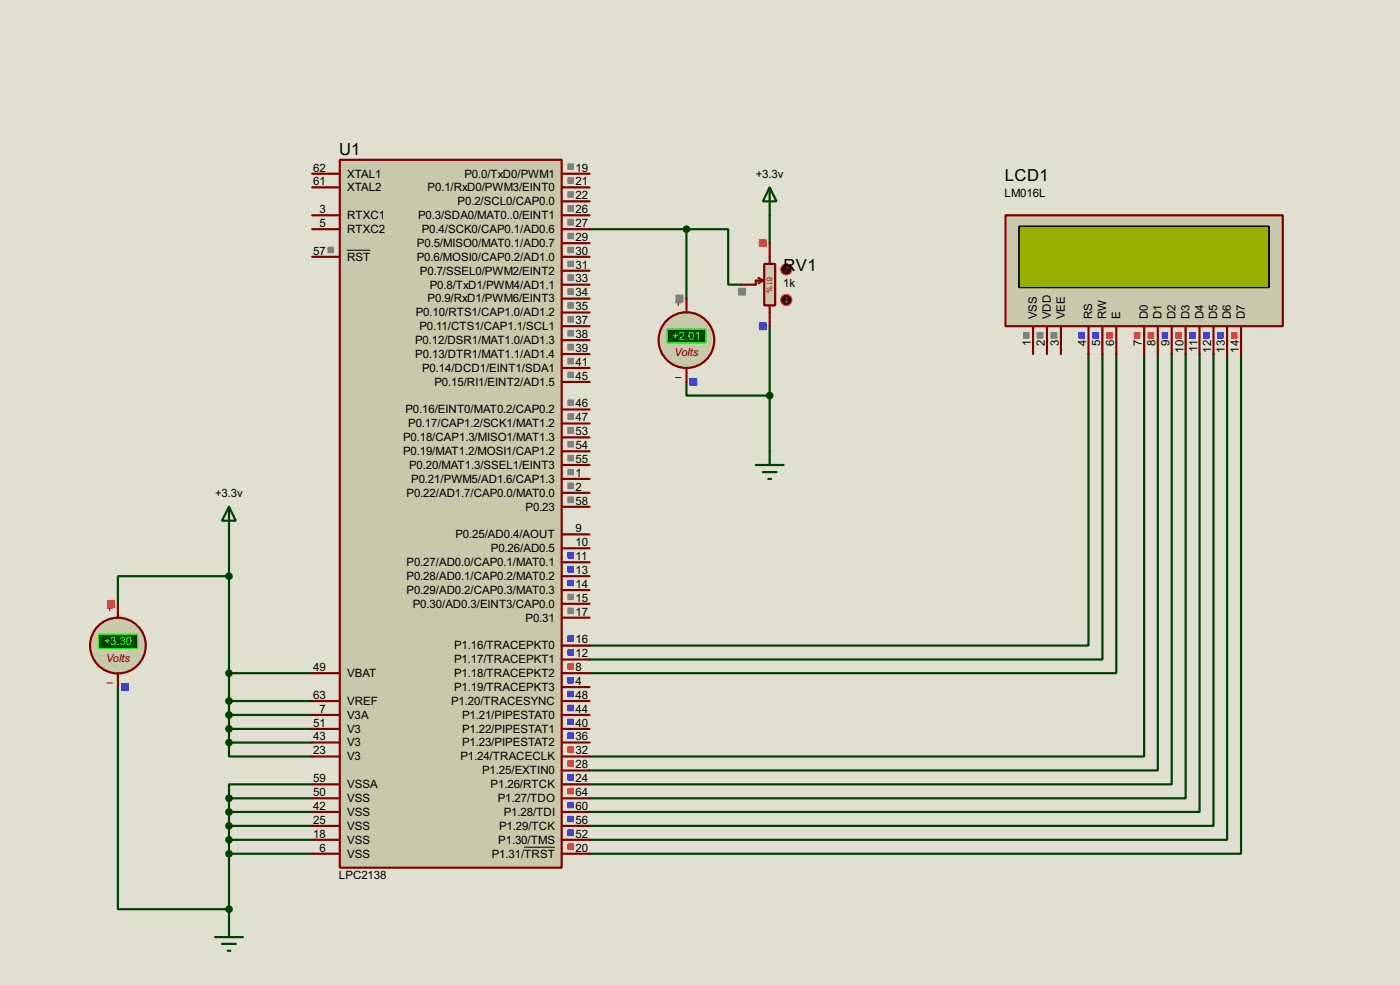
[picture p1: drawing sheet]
<svg xmlns="http://www.w3.org/2000/svg" width="256mm" height="180mm" viewBox="0 0 256 180" stroke-linecap="round" stroke-linejoin="round" font-family="sans-serif">
<path d="M0 0h256.5v180.3h-256.5z" fill="#e0e0d0"/>
<g fill="none" stroke="#004000" stroke-width=".4">
<path d="M141 39.4v5.1M108 42h17.8M125.8 42h7.6v10.1h2.5M125.8 42v12.7M141 59.7v22.9M125.8 69.9v2.5h15.2M199.4 64.8v53.4h-91.4M202 64.8v55.9h-94M204.5 64.8v58.4h-96.5M209.6 64.8v73.7h-101.6M212.1 64.8v76.2h-104.1M214.7 64.8v78.8h-106.7"/>
<path d="M217.2 64.8v81.3h-109.2M219.8 64.8v83.8h-111.8M222.3 64.8v86.4h-114.3M224.8 64.8v88.9h-116.8M227.4 64.8v91.5h-119.4M42 97.8v38.1M42 105.5h-20.4v5M21.6 125.8v40.6h20.4M42 135.9v2.6h15.2M42 135.9h15.2M42 133.4h15.2M42 130.9h15.2"/>
<path d="M42 128.3h15.2M42 123.2h15.2M42 146.1v22.9M42 146.1h15.2M42 148.6h15.2M42 151.2h15.2M42 153.7h15.2M42 156.3h15.2M57.2 143.6h-15.2v2.5"/>
</g>
<path d="M62.3 29.3h40.6v129.5h-40.6z" fill="#c8c8aa" stroke="#800000" stroke-width=".4"/>
<g fill="none" stroke="#800000" stroke-width=".4">
<path d="M57.2 31.8h5.1M57.2 34.3h5.1M57.2 39.4h5.1M102.9 31.8h5.1M102.9 34.3h5.1M102.9 36.9h5.1M102.9 39.4h5.1M57.2 42h5.1M57.2 47h5.1M102.9 42h5.1M102.9 44.5h5.1M102.9 47h5.1"/>
<path d="M102.9 49.6h5.1M102.9 52.1h5.1M102.9 54.7h5.1M102.9 57.2h5.1M102.9 59.7h5.1M102.9 62.3h5.1M102.9 64.8h5.1M102.9 67.4h5.1M102.9 69.9h5.1M102.9 75h5.1M102.9 77.5h5.1M102.9 80.1h5.1"/>
<path d="M102.9 82.6h5.1M102.9 85.1h5.1M102.9 87.7h5.1M102.9 90.2h5.1M102.9 92.8h5.1M102.9 97.8h5.1M102.9 102.9h5.1M102.9 105.5h5.1M102.9 108h5.1M102.9 110.5h5.1M102.9 118.2h5.1M102.9 113.1h5.1"/>
<path d="M102.9 100.4h5.1M57.2 138.5h5.1M57.2 128.3h5.1M57.2 123.2h5.1M57.2 130.9h5.1M57.2 133.4h5.1M57.2 135.9h5.1M102.9 138.5h5.1M102.9 128.3h5.1M102.9 120.7h5.1M102.9 123.2h5.1M102.9 125.8h5.1"/>
<path d="M102.9 130.9h5.1M102.9 133.4h5.1M102.9 135.9h5.1M57.2 156.3h5.1M57.2 143.6h5.1M57.2 146.1h5.1M57.2 148.6h5.1M57.2 151.2h5.1M57.2 153.7h5.1M102.9 156.3h5.1M102.9 143.6h5.1M102.9 141h5.1"/>
<path d="M102.9 146.1h5.1M102.9 148.6h5.1M102.9 151.2h5.1M102.9 153.7h5.1"/>
</g>
<path d="M63.6 45.8h4.3M96 155.1h5.7" fill="none" stroke="#000" stroke-width=".18"/>
<g fill="none" stroke="#808080" stroke-width=".18">
<path d="M104.1 30h1M104.1 30.1h1M104.1 30.2h1M104.1 30.3h1M104.1 30.4h1M104.1 30.5h1M104.1 30.6h1M104.1 30.7h1M104.1 30.8h1M104.1 30.9h1M104.1 31h1M104.1 32.6h1"/>
<path d="M104.1 32.7h1M104.1 32.8h1M104.1 32.9h1M104.1 33h1M104.1 33.1h1M104.1 33.2h1M104.1 33.3h1M104.1 33.4h1M104.1 33.5h1M104.1 33.6h1M104.1 35.1h1M104.1 35.2h1"/>
<path d="M104.1 35.3h1M104.1 35.4h1M104.1 35.5h1M104.1 35.6h1M104.1 35.7h1M104.1 35.8h1M104.1 35.9h1M104.1 36h1M104.1 36.1h1M104.1 37.6h1M104.1 37.7h1M104.1 37.8h1"/>
<path d="M104.1 37.9h1M104.1 38h1M104.1 38.1h1M104.1 38.2h1M104.1 38.3h1M104.1 38.4h1M104.1 38.5h1M104.1 38.6h1M104.1 38.7h1M60.1 45.3h1M60.1 45.4h1M60.1 45.5h1"/>
<path d="M60.1 45.6h1M60.1 45.7h1M60.1 45.8h1M60.1 45.9h1M60.1 46h1M60.1 46.1h1M60.1 46.2h1M60.1 46.3h1M104.1 40.2h1M104.1 40.3h1M104.1 40.4h1M104.1 40.5h1"/>
<path d="M104.1 40.6h1M104.1 40.7h1M104.1 40.8h1M104.1 40.9h1M104.1 41h1M104.1 41.1h1M104.1 41.2h1M104.1 42.7h1M104.1 42.8h1M104.1 42.9h1M104.1 43h1M104.1 43.1h1"/>
<path d="M104.1 43.2h1M104.1 43.3h1M104.1 43.4h1M104.1 43.5h1M104.1 43.6h1M104.1 43.7h1M104.1 45.3h1M104.1 45.4h1M104.1 45.5h1M104.1 45.6h1M104.1 45.7h1M104.1 45.8h1"/>
<path d="M104.1 45.9h1M104.1 46h1M104.1 46.1h1M104.1 46.2h1M104.1 46.3h1M104.1 47.8h1M104.1 47.9h1M104.1 48h1M104.1 48.1h1M104.1 48.2h1M104.1 48.3h1M104.1 48.4h1"/>
<path d="M104.1 48.5h1M104.1 48.6h1M104.1 48.7h1M104.1 48.8h1M104.1 50.3h1M104.1 50.4h1M104.1 50.5h1M104.1 50.6h1M104.1 50.7h1M104.1 50.8h1M104.1 50.9h1M104.1 51h1"/>
<path d="M104.1 51.1h1M104.1 51.2h1M104.1 51.3h1M104.1 51.4h1M104.1 52.9h1M104.1 53h1M104.1 53.1h1M104.1 53.2h1M104.1 53.3h1M104.1 53.4h1M104.1 53.5h1M104.1 53.6h1"/>
<path d="M104.1 53.7h1M104.1 53.8h1M104.1 53.9h1M104.1 55.4h1M104.1 55.5h1M104.1 55.6h1M104.1 55.7h1M104.1 55.8h1M104.1 55.9h1M104.1 56h1M104.1 56.1h1M104.1 56.2h1"/>
<path d="M104.1 56.3h1M104.1 56.4h1M104.1 58h1M104.1 58.1h1M104.1 58.2h1M104.1 58.3h1M104.1 58.4h1M104.1 58.5h1M104.1 58.6h1M104.1 58.7h1M104.1 58.8h1M104.1 58.9h1"/>
<path d="M104.1 59h1M104.1 60.5h1M104.1 60.6h1M104.1 60.7h1M104.1 60.8h1M104.1 60.9h1M104.1 61h1M104.1 61.1h1M104.1 61.2h1M104.1 61.3h1M104.1 61.4h1M104.1 61.5h1"/>
<path d="M104.1 63h1M104.1 63.1h1M104.1 63.2h1M104.1 63.3h1M104.1 63.4h1M104.1 63.5h1M104.1 63.6h1M104.1 63.7h1M104.1 63.8h1M104.1 63.9h1M104.1 64h1M104.1 64.1h1"/>
<path d="M104.1 65.6h1M104.1 65.7h1M104.1 65.8h1M104.1 65.9h1M104.1 66h1M104.1 66.1h1M104.1 66.2h1M104.1 66.3h1M104.1 66.4h1M104.1 66.5h1M104.1 66.6h1M104.1 68.1h1"/>
<path d="M104.1 68.2h1M104.1 68.3h1M104.1 68.4h1M104.1 68.5h1M104.1 68.6h1M104.1 68.7h1M104.1 68.8h1M104.1 68.9h1M104.1 69h1M104.1 69.1h1M104.1 73.2h1M104.1 73.3h1"/>
<path d="M104.1 73.4h1M104.1 73.5h1M104.1 73.6h1M104.1 73.7h1M104.1 73.8h1M104.1 73.9h1M104.1 74h1M104.1 74.1h1M104.1 74.2h1M104.1 75.7h1M104.1 75.8h1M104.1 75.9h1"/>
<path d="M104.1 76h1M104.1 76.1h1M104.1 76.2h1M104.1 76.3h1M104.1 76.4h1M104.1 76.5h1M104.1 76.6h1M104.1 76.7h1M104.1 76.8h1M104.1 78.3h1M104.1 78.4h1M104.1 78.5h1"/>
<path d="M104.1 78.6h1M104.1 78.7h1M104.1 78.8h1M104.1 78.9h1M104.1 79h1M104.1 79.1h1M104.1 79.2h1M104.1 79.3h1M104.1 80.8h1M104.1 80.9h1M104.1 81h1M104.1 81.1h1"/>
<path d="M104.1 81.2h1M104.1 81.3h1M104.1 81.4h1M104.1 81.5h1M104.1 81.6h1M104.1 81.7h1M104.1 81.8h1M104.1 83.4h1M104.1 83.5h1M104.1 83.6h1M104.1 83.7h1M104.1 83.8h1"/>
<path d="M104.1 83.9h1M104.1 84h1M104.1 84.1h1M104.1 84.2h1M104.1 84.3h1M104.1 84.4h1M104.1 85.9h1M104.1 86h1M104.1 86.1h1M104.1 86.2h1M104.1 86.3h1M104.1 86.4h1"/>
<path d="M104.1 86.5h1M104.1 86.6h1M104.1 86.7h1M104.1 86.8h1M104.1 86.9h1M104.1 88.4h1M104.1 88.5h1M104.1 88.6h1M104.1 88.7h1M104.1 88.8h1M104.1 88.9h1M104.1 89h1"/>
<path d="M104.1 89.1h1M104.1 89.2h1M104.1 89.3h1M104.1 89.4h1M104.1 89.5h1M104.1 91h1M104.1 91.1h1M104.1 91.2h1M104.1 91.3h1M104.1 91.4h1M104.1 91.5h1M104.1 91.6h1"/>
<path d="M104.1 91.7h1M104.1 91.8h1M104.1 91.9h1M104.1 92h1M104.1 108.8h1M104.1 108.9h1M104.1 109h1M104.1 109.1h1M104.1 109.2h1M104.1 109.3h1M104.1 109.4h1M104.1 109.5h1"/>
<path d="M104.1 109.6h1M104.1 109.7h1M104.1 109.8h1M104.1 111.3h1M104.1 111.4h1M104.1 111.5h1M104.1 111.6h1M104.1 111.7h1M104.1 111.8h1M104.1 111.9h1M104.1 112h1M104.1 112.1h1"/>
<path d="M104.1 112.2h1M104.1 112.3h1"/>
</g>
<g fill="none" stroke="#4040ff" stroke-width=".18">
<path d="M104.1 101.1h1M104.1 101.2h1M104.1 101.3h1M104.1 101.4h1M104.1 101.5h1M104.1 101.6h1M104.1 101.7h1M104.1 101.8h1M104.1 101.9h1M104.1 102h1M104.1 102.1h1M104.1 102.2h1"/>
<path d="M104.1 103.7h1M104.1 103.8h1M104.1 103.9h1M104.1 104h1M104.1 104.1h1M104.1 104.2h1M104.1 104.3h1M104.1 104.4h1M104.1 104.5h1M104.1 104.6h1M104.1 104.7h1M104.1 106.2h1"/>
<path d="M104.1 106.3h1M104.1 106.4h1M104.1 106.5h1M104.1 106.6h1M104.1 106.7h1M104.1 106.8h1M104.1 106.9h1M104.1 107h1M104.1 107.1h1M104.1 107.2h1M104.1 116.4h1M104.1 116.5h1"/>
<path d="M104.1 116.6h1M104.1 116.7h1M104.1 116.8h1M104.1 116.9h1M104.1 117h1M104.1 117.1h1M104.1 117.2h1M104.1 117.3h1M104.1 117.4h1M104.1 118.9h1M104.1 119h1M104.1 119.1h1"/>
<path d="M104.1 119.2h1M104.1 119.3h1M104.1 119.4h1M104.1 119.5h1M104.1 119.6h1M104.1 119.7h1M104.1 119.8h1M104.1 119.9h1M104.1 124h1M104.1 124.1h1M104.1 124.2h1M104.1 124.3h1"/>
<path d="M104.1 124.4h1M104.1 124.5h1M104.1 124.6h1M104.1 124.7h1M104.1 124.8h1M104.1 124.9h1M104.1 125h1M104.1 126.5h1M104.1 126.6h1M104.1 126.7h1M104.1 126.8h1M104.1 126.9h1"/>
<path d="M104.1 127h1M104.1 127.1h1M104.1 127.2h1M104.1 127.3h1M104.1 127.4h1M104.1 127.5h1M104.1 127.6h1M104.1 129.1h1M104.1 129.2h1M104.1 129.3h1M104.1 129.4h1M104.1 129.5h1"/>
<path d="M104.1 129.6h1M104.1 129.7h1M104.1 129.8h1M104.1 129.9h1M104.1 130h1M104.1 130.1h1M104.1 131.6h1M104.1 131.7h1M104.1 131.8h1M104.1 131.9h1M104.1 132h1M104.1 132.1h1"/>
<path d="M104.1 132.2h1M104.1 132.3h1M104.1 132.4h1M104.1 132.5h1M104.1 132.6h1M104.1 134.2h1M104.1 134.3h1M104.1 134.4h1M104.1 134.5h1M104.1 134.6h1M104.1 134.7h1M104.1 134.8h1"/>
<path d="M104.1 134.9h1M104.1 135h1M104.1 135.1h1M104.1 135.2h1M104.1 141.8h1M104.1 141.9h1M104.1 142h1M104.1 142.1h1M104.1 142.2h1M104.1 142.3h1M104.1 142.4h1M104.1 142.5h1"/>
<path d="M104.1 142.6h1M104.1 142.7h1M104.1 142.8h1M104.1 146.9h1M104.1 147h1M104.1 147.1h1M104.1 147.2h1M104.1 147.3h1M104.1 147.4h1M104.1 147.5h1M104.1 147.6h1M104.1 147.7h1"/>
<path d="M104.1 147.8h1M104.1 147.9h1M104.1 149.4h1M104.1 149.5h1M104.1 149.6h1M104.1 149.7h1M104.1 149.8h1M104.1 149.9h1M104.1 150h1M104.1 150.1h1M104.1 150.2h1M104.1 150.3h1"/>
<path d="M104.1 150.4h1M104.1 151.9h1M104.1 152h1M104.1 152.1h1M104.1 152.2h1M104.1 152.3h1M104.1 152.4h1M104.1 152.5h1M104.1 152.6h1M104.1 152.7h1M104.1 152.8h1M104.1 152.9h1"/>
<path d="M104.1 153h1"/>
</g>
<g fill="none" stroke="#ff4040" stroke-width=".18">
<path d="M104.1 121.5h1M104.1 121.6h1M104.1 121.7h1M104.1 121.8h1M104.1 121.9h1M104.1 122h1M104.1 122.1h1M104.1 122.2h1M104.1 122.3h1M104.1 122.4h1M104.1 122.5h1M104.1 136.7h1"/>
<path d="M104.1 136.8h1M104.1 136.9h1M104.1 137h1M104.1 137.1h1M104.1 137.2h1M104.1 137.3h1M104.1 137.4h1M104.1 137.5h1M104.1 137.6h1M104.1 137.7h1M104.1 139.2h1M104.1 139.3h1"/>
<path d="M104.1 139.4h1M104.1 139.5h1M104.1 139.6h1M104.1 139.7h1M104.1 139.8h1M104.1 139.9h1M104.1 140h1M104.1 140.1h1M104.1 140.2h1M104.1 140.3h1M104.1 144.3h1M104.1 144.4h1"/>
<path d="M104.1 144.5h1M104.1 144.6h1M104.1 144.7h1M104.1 144.8h1M104.1 144.9h1M104.1 145h1M104.1 145.1h1M104.1 145.2h1M104.1 145.3h1M104.1 154.5h1M104.1 154.6h1M104.1 154.7h1"/>
<path d="M104.1 154.8h1M104.1 154.9h1M104.1 155h1M104.1 155.1h1M104.1 155.2h1M104.1 155.3h1M104.1 155.4h1M104.1 155.5h1"/>
</g>
<path d="M140 48.3h2v7.6h-2z" fill="#c8c8aa" stroke="#800000" stroke-width=".4"/>
<path d="M139 50.9l.8 .5M139.8 51.4l-.8 .5M139.8 51.4h-1.3v.7h-2.6M141 44.5v3.8M141 55.9v3.8" fill="none" stroke="#800000" stroke-width=".4"/>
<circle cx="144" cy="49.3" r="1" fill="#400000" stroke="#f00" stroke-width=".2"/>
<path d="M144.1 48.8l.2 .3M144.1 48.8l-.3 .3M144.1 48.8v1" fill="none" stroke="#f00" stroke-width=".2"/>
<circle cx="144" cy="54.9" r="1" fill="#400000" stroke="#f00" stroke-width=".2"/>
<path d="M143.8 55.2l.3 .2M144.1 54.4v1M144.3 55.2l-.2 .2" fill="none" stroke="#f00" stroke-width=".2"/>
<g fill="none" stroke="#4040ff" stroke-width=".18">
<path d="M139.1 59.1h1.3M139.1 59.2h1.3M139.1 59.3h1.3M139.1 59.4h1.3M139.1 59.5h1.3M139.1 59.6h1.3M139.1 59.7h1.3M139.1 59.8h1.3M139.1 59.9h1.3M139.1 60h1.3M139.1 60.1h1.3M139.1 60.2h1.3"/>
<path d="M139.1 60.3h1.3M139.1 60.4h1.3"/>
</g>
<g fill="none" stroke="#ff4040" stroke-width=".18">
<path d="M139.1 43.9h1.3M139.1 44h1.3M139.1 44.1h1.3M139.1 44.2h1.3M139.1 44.3h1.3M139.1 44.4h1.3M139.1 44.5h1.3M139.1 44.6h1.3M139.1 44.7h1.3M139.1 44.8h1.3M139.1 44.9h1.3M139.1 45h1.3"/>
<path d="M139.1 45.1h1.3"/>
</g>
<g fill="none" stroke="#808080" stroke-width=".18">
<path d="M135.3 52.8h1.3M135.3 52.9h1.3M135.3 53h1.3M135.3 53.1h1.3M135.3 53.2h1.3M135.3 53.3h1.3M135.3 53.4h1.3M135.3 53.5h1.3M135.3 53.6h1.3M135.3 53.7h1.3M135.3 53.8h1.3M135.3 53.9h1.3"/>
<path d="M135.3 54h1.3"/>
</g>
<circle cx="125.7" cy="62.3" r="5.1" fill="#c8c8aa" stroke="#800000" stroke-width=".4"/>
<path d="M123.8 55.4h1M124.3 54.9v1M123.8 69.1h1" fill="none" stroke="#800000" stroke-width=".18"/>
<path d="M122.2 60.3h7.1v2.5h-7.1z" fill="#004000" stroke="#0f0" stroke-width=".2"/>
<path d="M125.8 54.7v2.5M125.8 67.4v2.5" fill="none" stroke="#800000" stroke-width=".4"/>
<g fill="none" stroke="#4040ff" stroke-width=".18">
<path d="M126.4 69.3h1.3M126.4 69.4h1.3M126.4 69.5h1.3M126.4 69.6h1.3M126.4 69.7h1.3M126.4 69.8h1.3M126.4 69.9h1.3M126.4 70h1.3M126.4 70.1h1.3M126.4 70.2h1.3M126.4 70.3h1.3M126.4 70.4h1.3"/>
<path d="M126.4 70.5h1.3"/>
</g>
<g fill="none" stroke="#808080" stroke-width=".18">
<path d="M123.9 54h1.2M123.9 54.1h1.2M123.9 54.2h1.2M123.9 54.3h1.2M123.9 54.4h1.2M123.9 54.5h1.2M123.9 54.6h1.2M123.9 54.7h1.2M123.9 54.8h1.2M123.9 54.9h1.2M123.9 55h1.2M123.9 55.1h1.2"/>
<path d="M123.9 55.2h1.2M123.9 55.3h1.2"/>
</g>
<g fill="#004000" stroke="#004000" stroke-width=".4">
<circle cx="125.7" cy="42" r=".5"/>
<circle cx="141" cy="72.4" r=".5"/>
<circle cx="41.9" cy="135.9" r=".5"/>
<circle cx="41.9" cy="133.4" r=".5"/>
<circle cx="41.9" cy="130.9" r=".5"/>
<circle cx="41.9" cy="128.3" r=".5"/>
<circle cx="41.9" cy="123.2" r=".5"/>
<circle cx="41.9" cy="146.1" r=".5"/>
<circle cx="41.9" cy="148.6" r=".5"/>
<circle cx="41.9" cy="151.2" r=".5"/>
<circle cx="41.9" cy="153.7" r=".5"/>
<circle cx="41.9" cy="156.3" r=".5"/>
</g>
<path d="M141 34.3l1.3 2.6h-2.5zM141 34.3v5.1M42 92.8l1.2 2.5h-2.5zM42 92.8v5M138.5 85.1h5.1M139.8 86.4h2.5M140.8 87.7h.5M141 82.6v2.5M39.4 171.5h5.1M40.7 172.8h2.5M41.7 174h.5M42 169v2.5" fill="none" stroke="#004000" stroke-width=".4"/>
<circle cx="21.6" cy="118.2" r="5.1" fill="#c8c8aa" stroke="#800000" stroke-width=".4"/>
<path d="M19.6 111.3h1M20.1 110.8v1M19.6 125h1" fill="none" stroke="#800000" stroke-width=".18"/>
<path d="M18.1 116.1h7.1v2.6h-7.1z" fill="#004000" stroke="#0f0" stroke-width=".2"/>
<path d="M21.6 110.5v2.6M21.6 123.2v2.6" fill="none" stroke="#800000" stroke-width=".4"/>
<g fill="none" stroke="#4040ff" stroke-width=".18">
<path d="M22.3 125.1h1.2M22.3 125.2h1.2M22.3 125.3h1.2M22.3 125.4h1.2M22.3 125.5h1.2M22.3 125.6h1.2M22.3 125.7h1.2M22.3 125.8h1.2M22.3 125.9h1.2M22.3 126h1.2M22.3 126.1h1.2M22.3 126.2h1.2"/>
<path d="M22.3 126.3h1.2M22.3 126.4h1.2"/>
</g>
<g fill="none" stroke="#ff4040" stroke-width=".18">
<path d="M19.7 109.9h1.3M19.7 110h1.3M19.7 110.1h1.3M19.7 110.2h1.3M19.7 110.3h1.3M19.7 110.4h1.3M19.7 110.5h1.3M19.7 110.6h1.3M19.7 110.7h1.3M19.7 110.8h1.3M19.7 110.9h1.3M19.7 111h1.3"/>
<path d="M19.7 111.1h1.3M19.7 111.2h1.3"/>
</g>
<g fill="#004000" stroke="#004000" stroke-width=".4">
<circle cx="41.9" cy="105.5" r=".5"/>
<circle cx="41.9" cy="166.4" r=".5"/>
</g>
<path d="M184.2 39.4h50.8v20.3h-50.8z" fill="#c8c8aa" stroke="#800000" stroke-width=".4"/>
<path d="M186.7 41.5h45.8v11.1h-45.8z" fill="#324600" stroke="#000" stroke-width=".25"/>
<path d="M186.7 41.5h45.8v11.1h-45.8z" fill="#96af00" stroke="#000" stroke-width=".25"/>
<g fill="none" stroke="#800000" stroke-width=".4">
<path d="M189.3 59.7v5.1M191.8 59.7v5.1M194.4 59.7v5.1M199.4 59.7v5.1M202 59.7v5.1M204.5 59.7v5.1M209.6 59.7v5.1M212.1 59.7v5.1M214.7 59.7v5.1M217.2 59.7v5.1M219.8 59.7v5.1M222.3 59.7v5.1"/>
<path d="M224.8 59.7v5.1M227.4 59.7v5.1"/>
</g>
<g fill="none" stroke="#ff4040" stroke-width=".18">
<path d="M202.7 60.9h1.1M202.7 61h1.1M202.7 61.1h1.1M202.7 61.2h1.1M202.7 61.3h1.1M202.7 61.4h1.1M202.7 61.5h1.1M202.7 61.6h1.1M202.7 61.7h1.1M202.7 61.8h1.1M202.7 61.9h1.1M207.8 60.9h1"/>
<path d="M207.8 61h1M207.8 61.1h1M207.8 61.2h1M207.8 61.3h1M207.8 61.4h1M207.8 61.5h1M207.8 61.6h1M207.8 61.7h1M207.8 61.8h1M207.8 61.9h1M210.4 60.9h1M210.4 61h1"/>
<path d="M210.4 61.1h1M210.4 61.2h1M210.4 61.3h1M210.4 61.4h1M210.4 61.5h1M210.4 61.6h1M210.4 61.7h1M210.4 61.8h1M210.4 61.9h1M215.4 60.9h1.1M215.4 61h1.1M215.4 61.1h1.1"/>
<path d="M215.4 61.2h1.1M215.4 61.3h1.1M215.4 61.4h1.1M215.4 61.5h1.1M215.4 61.6h1.1M215.4 61.7h1.1M215.4 61.8h1.1M215.4 61.9h1.1M225.6 60.9h1M225.6 61h1M225.6 61.1h1M225.6 61.2h1"/>
<path d="M225.6 61.3h1M225.6 61.4h1M225.6 61.5h1M225.6 61.6h1M225.6 61.7h1M225.6 61.8h1M225.6 61.9h1"/>
</g>
<g fill="none" stroke="#4040ff" stroke-width=".18">
<path d="M197.7 60.9h1M197.7 61h1M197.7 61.1h1M197.7 61.2h1M197.7 61.3h1M197.7 61.4h1M197.7 61.5h1M197.7 61.6h1M197.7 61.7h1M197.7 61.8h1M197.7 61.9h1M200.2 60.9h1"/>
<path d="M200.2 61h1M200.2 61.1h1M200.2 61.2h1M200.2 61.3h1M200.2 61.4h1M200.2 61.5h1M200.2 61.6h1M200.2 61.7h1M200.2 61.8h1M200.2 61.9h1M212.9 60.9h1M212.9 61h1"/>
<path d="M212.9 61.1h1M212.9 61.2h1M212.9 61.3h1M212.9 61.4h1M212.9 61.5h1M212.9 61.6h1M212.9 61.7h1M212.9 61.8h1M212.9 61.9h1M218 60.9h1M218 61h1M218 61.1h1"/>
<path d="M218 61.2h1M218 61.3h1M218 61.4h1M218 61.5h1M218 61.6h1M218 61.7h1M218 61.8h1M218 61.9h1M220.5 60.9h1M220.5 61h1M220.5 61.1h1M220.5 61.2h1"/>
<path d="M220.5 61.3h1M220.5 61.4h1M220.5 61.5h1M220.5 61.6h1M220.5 61.7h1M220.5 61.8h1M220.5 61.9h1M223.1 60.9h1M223.1 61h1M223.1 61.1h1M223.1 61.2h1M223.1 61.3h1"/>
<path d="M223.1 61.4h1M223.1 61.5h1M223.1 61.6h1M223.1 61.7h1M223.1 61.8h1M223.1 61.9h1"/>
</g>
<g fill="none" stroke="#808080" stroke-width=".18">
<path d="M187.5 60.9h1M187.5 61h1M187.5 61.1h1M187.5 61.2h1M187.5 61.3h1M187.5 61.4h1M187.5 61.5h1M187.5 61.6h1M187.5 61.7h1M187.5 61.8h1M187.5 61.9h1M190 60.9h1.1"/>
<path d="M190 61h1.1M190 61.1h1.1M190 61.2h1.1M190 61.3h1.1M190 61.4h1.1M190 61.5h1.1M190 61.6h1.1M190 61.7h1.1M190 61.8h1.1M190 61.9h1.1M192.6 60.9h1M192.6 61h1"/>
<path d="M192.6 61.1h1M192.6 61.2h1M192.6 61.3h1M192.6 61.4h1M192.6 61.5h1M192.6 61.6h1M192.6 61.7h1M192.6 61.8h1M192.6 61.9h1"/>
</g>
<g font-size="3.4">
<text x="62.1" y="28.5">U1</text>
<text x="184.1" y="33.1">LCD1</text>
<text x="143.6" y="49.6">RV1</text>
</g>
<g font-size="2.4">
<text x="57.4" y="31.4">62</text>
<text x="57.4" y="33.9">61</text>
<text x="63.6" y="32.5">XTAL1</text>
<text x="63.6" y="35">XTAL2</text>
<text x="78.3" y="35">P0.1/RxD0/PWM3/EINT0</text>
<text x="85.1" y="32.5">P0.0/TxD0/PWM1</text>
<text x="105.5" y="31.4">19</text>
<text x="105.5" y="33.9">21</text>
<text x="138.5" y="32.5">+3.3v</text>
<text x="184" y="36">LM016L</text>
<text x="58.6" y="39">3</text>
<text x="58.6" y="41.6">5</text>
<text x="63.6" y="40.1">RTXC1</text>
<text x="76.6" y="40.1">P0.3/SDA0/MAT0..0/EINT1</text>
<text x="83.8" y="37.6">P0.2/SCL0/CAP0.0</text>
<text x="105.5" y="36.5">22</text>
<text x="105.5" y="39">26</text>
<text x="105.5" y="41.6">27</text>
<text x="57.4" y="46.6">57</text>
<text x="63.6" y="47.7">RST</text>
<text x="63.6" y="42.7">RTXC2</text>
<text x="76.3" y="47.7">P0.6/MOSI0/CAP0.2/AD1.0</text>
<text x="76.4" y="45.2">P0.5/MISO0/MAT0.1/AD0.7</text>
<text x="77.3" y="42.7">P0.4/SCK0/CAP0.1/AD0.6</text>
<text x="105.5" y="44.1">29</text>
<text x="105.5" y="46.6">30</text>
<text x="76.9" y="50.3">P0.7/SSEL0/PWM2/EINT2</text>
<text x="78.7" y="52.8">P0.8/TxD1/PWM4/AD1.1</text>
<text x="105.5" y="49.2">31</text>
<text x="105.5" y="51.7">33</text>
<text x="143.5" y="52.6">1k</text>
<text x="76.2" y="57.9">P0.10/RTS1/CAP1.0/AD1.2</text>
<text x="78.3" y="55.4">P0.9/RxD1/PWM6/EINT3</text>
<text x="105.5" y="54.3">34</text>
<text x="105.5" y="56.8">35</text>
<text x="105.5" y="59.3">37</text>
<text x="190" y="58.4" transform="rotate(-90 190 58.4)">VSS</text>
<text x="192.5" y="58.4" transform="rotate(-90 192.5 58.4)">VDD</text>
<text x="195.1" y="58.4" transform="rotate(-90 195.1 58.4)">VEE</text>
<text x="200.1" y="58.4" transform="rotate(-90 200.1 58.4)">RS</text>
<text x="202.7" y="58.4" transform="rotate(-90 202.7 58.4)">RW</text>
<text x="205.2" y="58.4" transform="rotate(-90 205.2 58.4)">E</text>
<text x="210.3" y="58.4" transform="rotate(-90 210.3 58.4)">D0</text>
<text x="212.8" y="58.4" transform="rotate(-90 212.8 58.4)">D1</text>
<text x="215.4" y="58.4" transform="rotate(-90 215.4 58.4)">D2</text>
<text x="217.9" y="58.4" transform="rotate(-90 217.9 58.4)">D3</text>
<text x="220.5" y="58.4" transform="rotate(-90 220.5 58.4)">D4</text>
<text x="223" y="58.4" transform="rotate(-90 223 58.4)">D5</text>
<text x="225.5" y="58.4" transform="rotate(-90 225.5 58.4)">D6</text>
<text x="228.1" y="58.4" transform="rotate(-90 228.1 58.4)">D7</text>
<text x="76" y="63">P0.12/DSR1/MAT1.0/AD1.3</text>
<text x="76.1" y="65.5">P0.13/DTR1/MAT1.1/AD1.4</text>
<text x="76.8" y="60.4">P0.11/CTS1/CAP1.1/SCL1</text>
<text x="105.5" y="61.9">38</text>
<text x="105.5" y="64.4">39</text>
<text x="188.9" y="63.4" transform="rotate(-90 188.9 63.4)">1</text>
<text x="191.4" y="63.4" transform="rotate(-90 191.4 63.4)">2</text>
<text x="194" y="63.4" transform="rotate(-90 194 63.4)">3</text>
<text x="199" y="63.4" transform="rotate(-90 199 63.4)">4</text>
<text x="201.6" y="63.4" transform="rotate(-90 201.6 63.4)">5</text>
<text x="204.1" y="63.4" transform="rotate(-90 204.1 63.4)">6</text>
<text x="209.2" y="63.4" transform="rotate(-90 209.2 63.4)">7</text>
<text x="211.7" y="63.4" transform="rotate(-90 211.7 63.4)">8</text>
<text x="214.3" y="63.4" transform="rotate(-90 214.3 63.4)">9</text>
<text x="216.8" y="64.6" transform="rotate(-90 216.8 64.6)">10</text>
<text x="219.4" y="64.4" transform="rotate(-90 219.4 64.4)">11</text>
<text x="221.9" y="64.6" transform="rotate(-90 221.9 64.6)">12</text>
<text x="224.4" y="64.6" transform="rotate(-90 224.4 64.6)">13</text>
<text x="227" y="64.6" transform="rotate(-90 227 64.6)">14</text>
<text x="77.3" y="68.1">P0.14/DCD1/EINT1/SDA1</text>
<text x="79.6" y="70.6">P0.15/RI1/EINT2/AD1.5</text>
<text x="105.5" y="67">41</text>
<text x="105.5" y="69.5">45</text>
<text x="74.3" y="75.7">P0.16/EINT0/MAT0.2/CAP0.2</text>
<text x="105.5" y="74.6">46</text>
<text x="105.5" y="77.1">47</text>
<text x="73.8" y="80.8">P0.18/CAP1.3/MISO1/MAT1.3</text>
<text x="73.8" y="83.3">P0.19/MAT1.2/MOSI1/CAP1.2</text>
<text x="74.8" y="78.2">P0.17/CAP1.2/SCK1/MAT1.2</text>
<text x="105.5" y="79.7">53</text>
<text x="105.5" y="82.2">54</text>
<text x="74.9" y="85.8">P0.20/MAT1.3/SSEL1/EINT3</text>
<text x="75.3" y="88.4">P0.21/PWM5/AD1.6/CAP1.3</text>
<text x="105.5" y="84.7">55</text>
<text x="105.5" y="87.3">1</text>
<text x="105.5" y="89.8">2</text>
<text x="39.4" y="90.9">+3.3v</text>
<text x="74.5" y="90.9">P0.22/AD1.7/CAP0.0/MAT0.0</text>
<text x="96.3" y="93.5">P0.23</text>
<text x="105.5" y="92.4">58</text>
<text x="83.4" y="98.5">P0.25/AD0.4/AOUT</text>
<text x="89.9" y="101.1">P0.26/AD0.5</text>
<text x="105.5" y="97.4">9</text>
<text x="105.5" y="100">10</text>
<text x="74.5" y="103.6">P0.27/AD0.0/CAP0.1/MAT0.1</text>
<text x="74.5" y="106.2">P0.28/AD0.1/CAP0.2/MAT0.2</text>
<text x="105.5" y="102.5">11</text>
<text x="105.5" y="105.1">13</text>
<text x="105.5" y="107.6">14</text>
<text x="74.5" y="108.7">P0.29/AD0.2/CAP0.3/MAT0.3</text>
<text x="75.6" y="111.2">P0.30/AD0.3/EINT3/CAP0.0</text>
<text x="96.3" y="113.8">P0.31</text>
<text x="105.5" y="110.1">15</text>
<text x="105.5" y="112.7">17</text>
<text x="83.2" y="118.9">P1.16/TRACEPKT0</text>
<text x="105.5" y="117.8">16</text>
<text x="57.4" y="122.8">49</text>
<text x="63.6" y="123.9">VBAT</text>
<text x="83.2" y="121.4">P1.17/TRACEPKT1</text>
<text x="83.2" y="123.9">P1.18/TRACEPKT2</text>
<text x="105.5" y="120.3">12</text>
<text x="105.5" y="122.8">8</text>
<text x="105.5" y="125.4">4</text>
<text x="57.4" y="127.9">63</text>
<text x="58.6" y="130.5">7</text>
<text x="63.6" y="129">VREF</text>
<text x="63.6" y="131.6">V3A</text>
<text x="82.6" y="129">P1.20/TRACESYNC</text>
<text x="83.2" y="126.5">P1.19/TRACEPKT3</text>
<text x="84.6" y="131.6">P1.21/PIPESTAT0</text>
<text x="105.5" y="127.9">48</text>
<text x="105.5" y="130.5">44</text>
<text x="57.4" y="135.5">43</text>
<text x="57.4" y="133">51</text>
<text x="63.6" y="136.6">V3</text>
<text x="63.6" y="134.1">V3</text>
<text x="84.6" y="134.1">P1.22/PIPESTAT1</text>
<text x="84.6" y="136.6">P1.23/PIPESTAT2</text>
<text x="105.5" y="133">40</text>
<text x="105.5" y="135.5">36</text>
<text x="57.4" y="138.1">23</text>
<text x="57.4" y="143.2">59</text>
<text x="63.6" y="139.2">V3</text>
<text x="84.3" y="139.2">P1.24/TRACECLK</text>
<text x="88.3" y="141.7">P1.25/EXTIN0</text>
<text x="105.5" y="138.1">32</text>
<text x="105.5" y="140.6">28</text>
<text x="105.5" y="143.2">24</text>
<text x="57.4" y="148.2">42</text>
<text x="57.4" y="145.7">50</text>
<text x="63.6" y="144.3">VSSA</text>
<text x="63.6" y="149.3">VSS</text>
<text x="63.6" y="146.8">VSS</text>
<text x="89.9" y="144.3">P1.26/RTCK</text>
<text x="91.2" y="146.8">P1.27/TDO</text>
<text x="92.3" y="149.3">P1.28/TDI</text>
<text x="105.5" y="145.7">64</text>
<text x="105.5" y="148.2">60</text>
<text x="57.4" y="153.3">18</text>
<text x="57.4" y="150.8">25</text>
<text x="58.6" y="155.9">6</text>
<text x="63.6" y="154.4">VSS</text>
<text x="63.6" y="151.9">VSS</text>
<text x="91.3" y="154.4">P1.30/TMS</text>
<text x="91.4" y="151.9">P1.29/TCK</text>
<text x="105.5" y="150.8">56</text>
<text x="105.5" y="153.3">52</text>
<text x="105.5" y="155.9">20</text>
<text x="62.1" y="160.9">LPC2138</text>
<text x="63.6" y="157">VSS</text>
<text x="90.1" y="157">P1.31/TRST</text>
</g>
<g font-size="2.4" fill="#0f0">
<text x="123.2" y="62.2">+2.01</text>
<text x="19" y="118.1">+3.30</text>
</g>
<g font-size="2.3" fill="#800000">
<text x="123.6" y="65.2">Volts</text>
<text x="19.4" y="121.1">Volts</text>
</g>
<text font-size="1.6" fill="#c00000" x="140.5" y="50.7" transform="rotate(90 140.5 50.7)">61%</text>
</svg>
